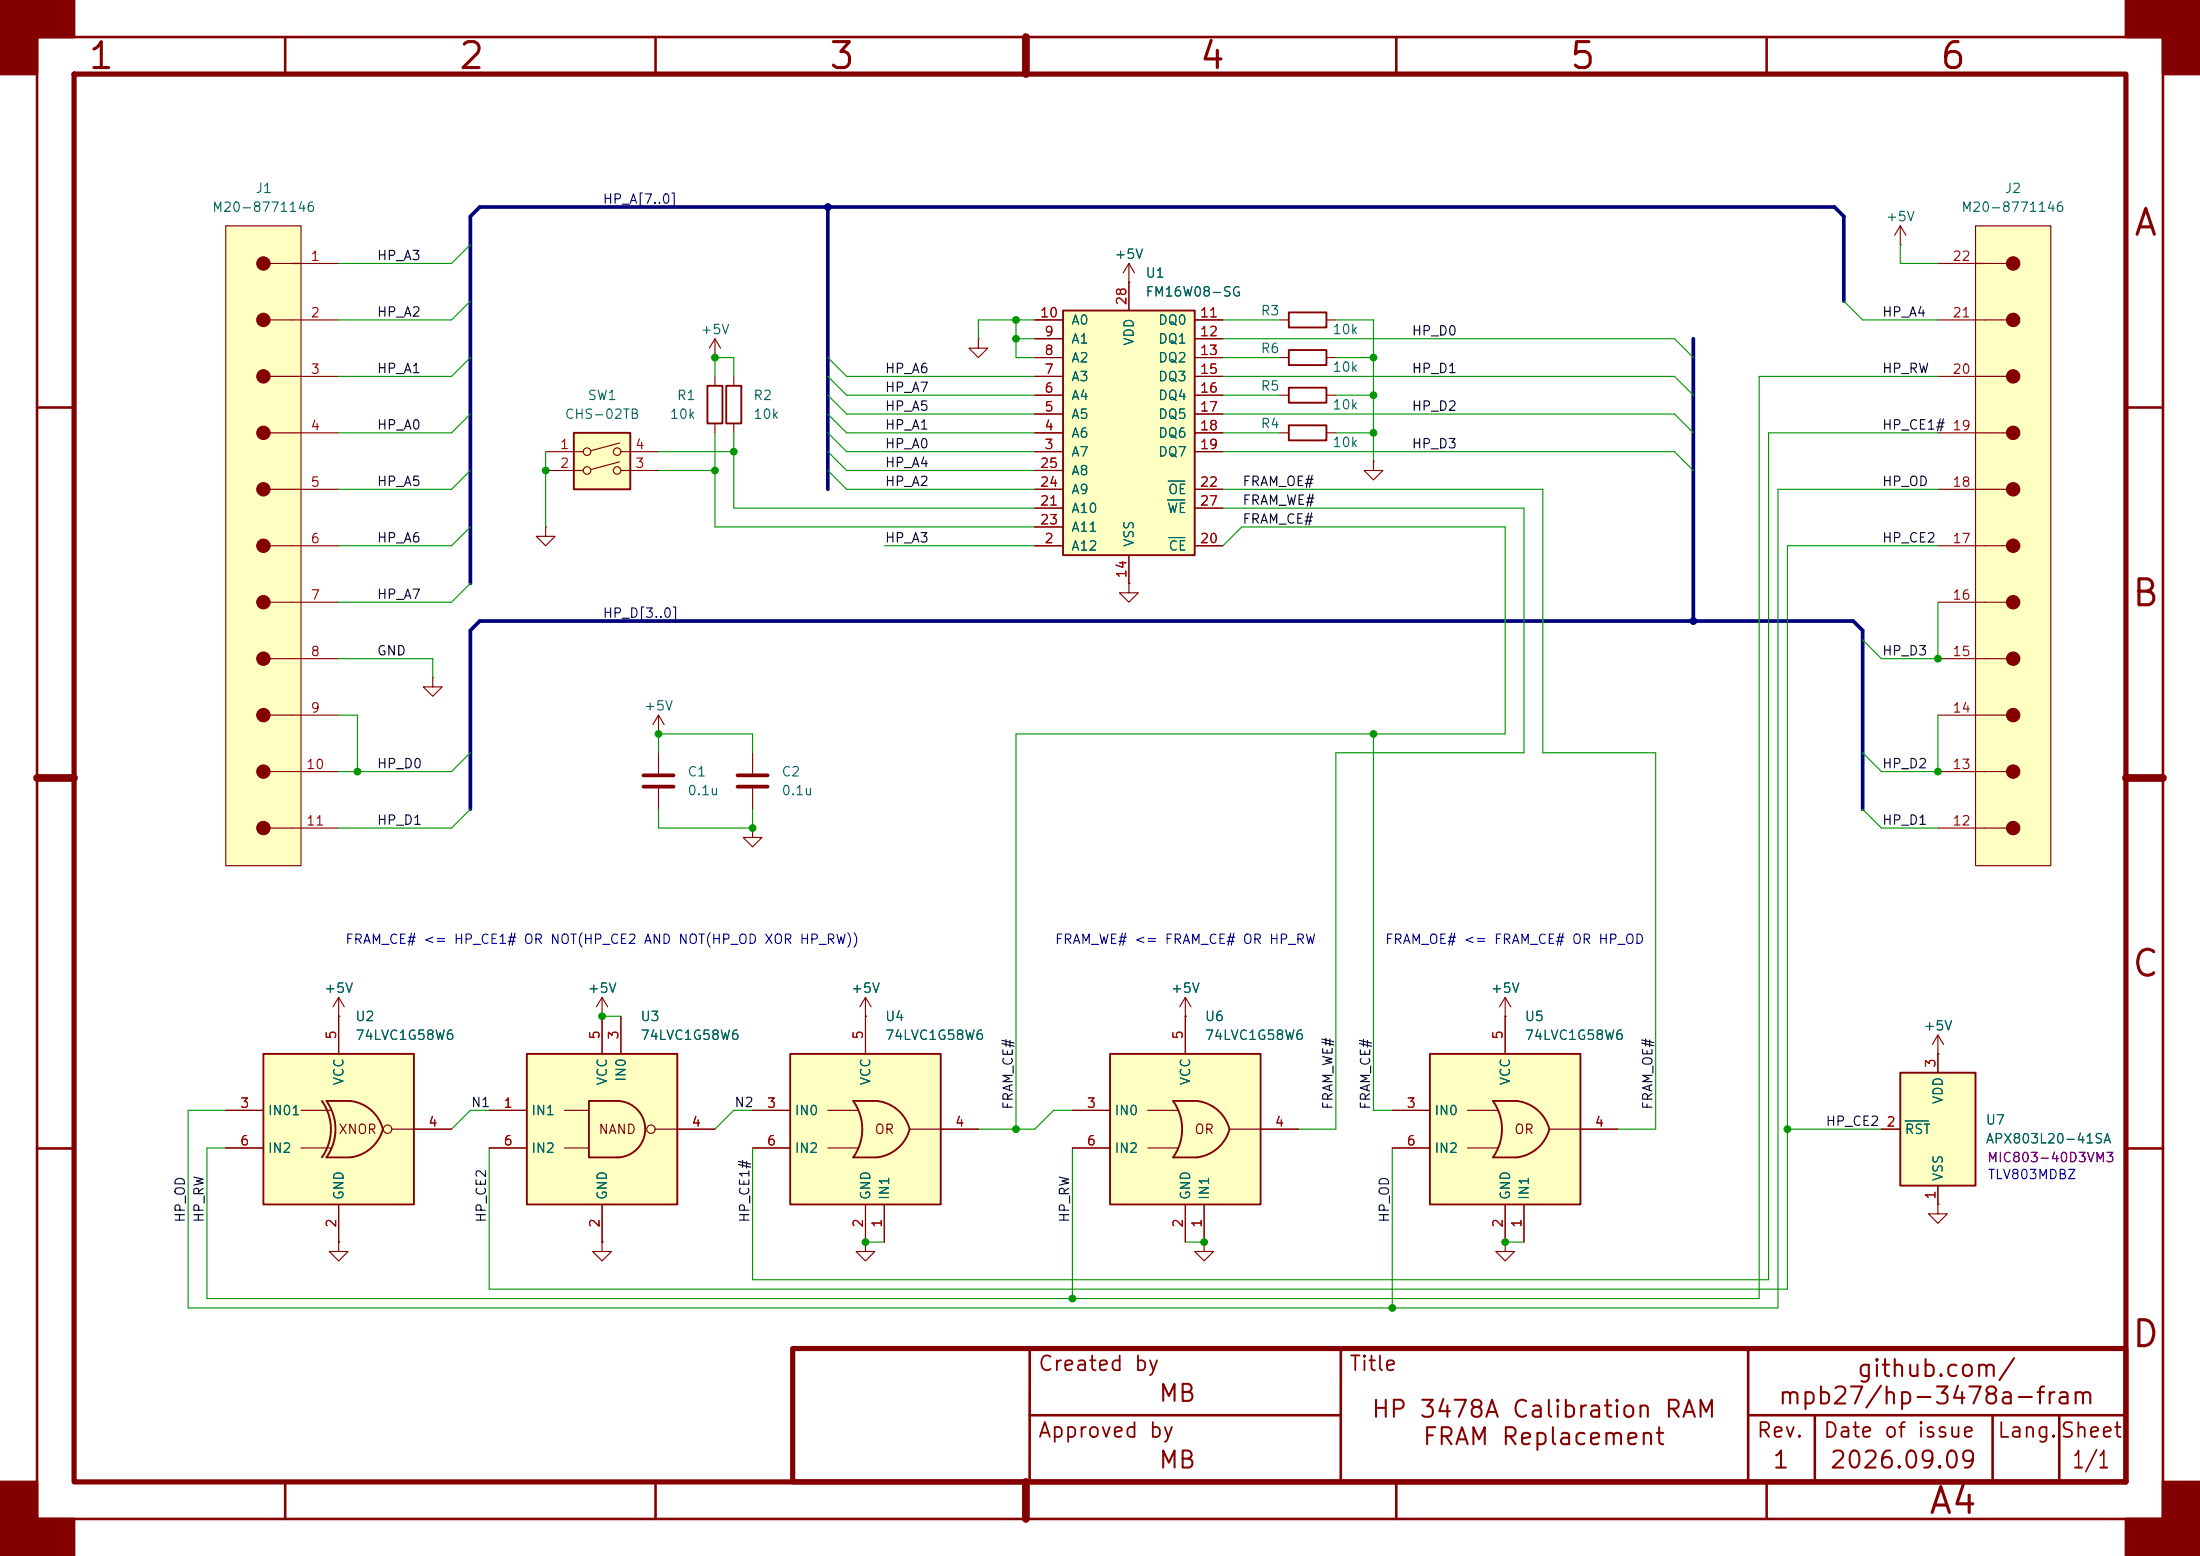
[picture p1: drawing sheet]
<svg xmlns="http://www.w3.org/2000/svg" width="297mm" height="210mm" viewBox="0 0 297 210" stroke-linecap="round" stroke-linejoin="round" font-family="sans-serif">
<g fill="none" stroke="#840000" stroke-width=".35">
<path d="M5 5h287v200h-287zM38.5 5v5M88.5 5v5M138.5 5v5M188.5 5v5M238.5 5v5M5 55h5M287 55h5M5 105h5M287 105h5M5 155h5M287 155h5"/>
<path d="M107 182h180M139 191h42M139 182v18M181 182v18M236 191h51M236 182v18M245 191v9M269 191v9M278 191v9M38.5 200v5M88.5 200v5M138.5 200v5"/>
<path d="M188.5 200v5M238.5 200v5"/>
</g>
<path d="M10 10h277v190h-277zM107 182h180v18h-180z" fill="none" stroke="#840000" stroke-width=".7"/>
<path d="M138.5 5v5M5 105h5M287 105h5M138.5 200v5" fill="none" stroke="#840000" stroke-width="1.1"/>
<g fill="#840000" stroke="#840000" stroke-width=".35">
<path d="M0 0h10v5h-5v5h-5z"/>
<path d="M0 200h5v5h5v5h-10z"/>
<path d="M287 0h10v10h-5v-5h-5z"/>
<path d="M292 200h5v10h-10v-5h5z"/>
</g>
<path d="M152.4 38.1h.1M152.4 35.6l-.8 1.2M152.4 35.6l.8 1.2M152.4 35.6v2.5" fill="none" stroke="#840000" stroke-width=".15"/>
<path d="M256.5 144.8h10.2v15.2h-10.2z" fill="#ffffc2"/>
<path d="M256.5 144.8h10.2v15.2h-10.2z" fill="none" stroke="#840000" stroke-width=".25"/>
<path d="M185.4 62.2v1.3h-1.3l1.3 1.3 1.3-1.3h-1.3M185.4 62.2h.1M88.9 101.6v2.8M88.9 106.4v2.8M254 152.4h2.5M261.6 142.2v2.6M261.6 162.6v1.2h-1.3l1.3 1.3 1.3-1.3h-1.3M261.6 162.6h.1M261.6 160v2.6" fill="none" stroke="#840000" stroke-width=".15"/>
<path d="M257.2 151.3h3.2" fill="none" stroke="#006464" stroke-width=".15"/>
<path d="M86.9 104.6h4M86.9 106.2h4" fill="none" stroke="#840000" stroke-width=".51"/>
<path d="M35.6 142.2h20.3v20.4h-20.3z" fill="#ffffc2"/>
<path d="M44.1 148.6h3.1M44.1 156.2h3.1" fill="none" stroke="#ffffc2" stroke-width=".14"/>
<g fill="#ffffc2" stroke="#ffffc2" stroke-width=".14">
<path d="M46.7 151l5 1.4a5.2 5.2 0 0 1-4.4 3.8z"/>
<path d="M47.3 148.6a5.1 5.1 0 0 1 4.4 3.8l-5 1.3z"/>
</g>
<path d="M44.1 148.6h3.1v7.6h-3.1a6.7 6.7 0 0 0 0-7.6z" fill="#ffffc2"/>
<path d="M35.6 142.2h20.3v20.4h-20.3zM43.5 148.6a6.6 6.6 0 0 1 0 7.6M47.2 148.6h-3.1a6.6 6.6 0 0 1 0 7.6h3.1M47.3 148.6a5.1 5.1 0 0 1 4.4 3.8 5.2 5.2 0 0 1-4.4 3.8" fill="none" stroke="#840000" stroke-width=".25"/>
<g fill="none" stroke="#840000" stroke-width=".15">
<path d="M45.7 137.2v5M30.5 149.9h5.1M30.5 154.9h5.1M40.6 149.9h4.1M40.6 154.9h4.1M52.8 152.4h8.2M45.7 162.6v5"/>
<circle cx="52.3" cy="152.4" r=".57"/>
</g>
<path d="M71.1 142.2h20.3v20.4h-20.3z" fill="#ffffc2"/>
<path d="M83.3 148.6a3.8 3.8 0 0 1 3.8 3.8 3.8 3.8 0 0 1-3.8 3.8z" fill="#ffffc2" stroke="#ffffc2" stroke-width=".14"/>
<path d="M79.5 148.6h3.8v7.6h-3.8z" fill="#ffffc2"/>
<path d="M174 47.2h5.1v2.1h-5.1zM174 42.2h5.1v2h-5.1zM174 52.3h5.1v2.1h-5.1zM71.1 142.2h20.3v20.4h-20.3zM79.5 148.6h3.8a3.8 3.8 0 0 1 3.8 3.8 3.8 3.8 0 0 1-3.8 3.8h-3.8z" fill="none" stroke="#840000" stroke-width=".25"/>
<g fill="none" stroke="#840000" stroke-width=".15">
<path d="M172.7 48.3h1.3M172.7 43.2h1.3M172.7 53.3h1.3M179.1 48.3h1.2M179.1 43.2h1.2M179.1 53.3h1.2M81.3 137.2v5M83.8 137.2v5M203.2 137.2h.1M203.2 134.6l-.8 1.3M203.2 134.6l.8 1.3M203.2 134.6v2.6"/>
<path d="M261.6 139.7l-.7 1.3M261.6 139.7l.8 1.3M261.6 139.7v2.5M66 149.9h5.1M66 154.9h5.1M76.2 149.9h3.3M76.2 154.9h3.3M88.4 152.4h8.1M261.6 142.2h.1M81.3 162.6v5M203.2 167.6v1.3h1.3l-1.3 1.3-1.3-1.3h1.3M203.2 167.6h.1"/>
<circle cx="87.9" cy="152.4" r=".57"/>
</g>
<path d="M193 142.2h20.4v20.4h-20.4z" fill="#ffffc2"/>
<path d="M201.5 148.6h3.2M201.5 156.2h3.2" fill="none" stroke="#ffffc2" stroke-width=".14"/>
<g fill="#ffffc2" stroke="#ffffc2" stroke-width=".14">
<path d="M204.1 151l5.1 1.4a5.2 5.2 0 0 1-4.5 3.8z"/>
<path d="M204.7 148.6a5.1 5.1 0 0 1 4.5 3.8l-5 1.3z"/>
</g>
<path d="M201.5 148.6h3.2v7.6h-3.2a6.7 6.7 0 0 0 0-7.6z" fill="#ffffc2"/>
<path d="M174 57.4h5.1v2h-5.1zM193 142.2h20.4v20.4h-20.4zM204.7 148.6h-3.2a6.6 6.6 0 0 1 0 7.6h3.2M204.7 148.6a5.1 5.1 0 0 1 4.5 3.8M209.2 152.4a5.2 5.2 0 0 1-4.5 3.8" fill="none" stroke="#840000" stroke-width=".25"/>
<path d="M172.7 58.4h1.3M179.1 58.4h1.2M203.2 137.2v5M188 149.9h5M188 154.9h5M198.1 149.9h4.1M198.1 154.9h4.1M209.3 152.4h9.1M203.2 162.6v5M205.7 162.6v5" fill="none" stroke="#840000" stroke-width=".15"/>
<path d="M143.5 41.9h17.8v33h-17.8z" fill="#ffffc2"/>
<path d="M143.5 41.9h17.8v33h-17.8z" fill="none" stroke="#840000" stroke-width=".25"/>
<g fill="none" stroke="#840000" stroke-width=".15">
<path d="M152.4 38.1v3.8M139.7 58.4h3.8M139.7 55.9h3.8M139.7 53.3h3.8M139.7 50.8h3.8M139.7 48.3h3.8M139.7 45.7h3.8M139.7 43.2h3.8M161.3 58.4h3.8M161.3 55.9h3.8M161.3 53.3h3.8M161.3 50.8h3.8"/>
<path d="M161.3 48.3h3.8M161.3 45.7h3.8M161.3 43.2h3.8M139.7 73.7h3.8M139.7 61h3.8M139.7 68.6h3.8M139.7 66h3.8M139.7 71.1h3.8M139.7 63.5h3.8M152.4 78.7v1.3h1.3l-1.3 1.3-1.3-1.3h1.3M152.4 78.7h.1M152.4 74.9v3.8"/>
<path d="M161.3 73.7h3.8M161.3 61h3.8M161.3 68.6h3.8M161.3 66h3.8M101.6 101.6v2.8M101.6 106.4v2.8M45.7 137.2h.1M45.7 134.6l-.7 1.3M45.7 134.6l.8 1.3M45.7 134.6v2.6M81.3 137.2h.1M81.3 134.6l-.8 1.3"/>
<path d="M81.3 134.6l.7 1.3M81.3 134.6v2.6M116.8 137.2h.1M116.8 134.6l-.7 1.3M116.8 134.6l.8 1.3M116.8 134.6v2.6M116.8 167.6v1.3h1.3l-1.3 1.3-1.2-1.3h1.2M116.8 167.6h.1"/>
</g>
<path d="M157.6 67.5h2.3M157.7 64.9h2.2M157.8 72.6h2.1" fill="none" stroke="#006464" stroke-width=".15"/>
<path d="M99.6 104.6h4M99.6 106.2h4" fill="none" stroke="#840000" stroke-width=".51"/>
<path d="M106.7 142.2h20.3v20.4h-20.3z" fill="#ffffc2"/>
<path d="M115.2 148.6h3.2M115.2 156.2h3.2" fill="none" stroke="#ffffc2" stroke-width=".14"/>
<g fill="#ffffc2" stroke="#ffffc2" stroke-width=".14">
<path d="M117.8 151l5 1.4a5.2 5.2 0 0 1-4.4 3.8z"/>
<path d="M118.4 148.6a5.1 5.1 0 0 1 4.4 3.8l-5 1.3z"/>
</g>
<path d="M115.2 148.6h3.2v7.6h-3.2a6.7 6.7 0 0 0 0-7.6z" fill="#ffffc2"/>
<path d="M106.7 142.2h20.3v20.4h-20.3zM118.4 148.6h-3.2a6.6 6.6 0 0 1 0 7.6h3.2M118.4 148.6a5.2 5.2 0 0 1 4.4 3.8 5.2 5.2 0 0 1-4.4 3.8" fill="none" stroke="#840000" stroke-width=".25"/>
<path d="M132.1 45.7v1.3h1.2l-1.2 1.3-1.3-1.3h1.3M132.1 45.7h.1M101.6 111.8v1.2h1.3l-1.3 1.3-1.3-1.3h1.3M101.6 111.8h.1M116.8 137.2v5M101.6 149.9h5.1M101.6 154.9h5.1M111.8 149.9h4M111.8 154.9h4M122.9 152.4h9.2M116.8 162.6v5M119.4 162.6v5" fill="none" stroke="#840000" stroke-width=".15"/>
<path d="M149.9 142.2h20.3v20.4h-20.3z" fill="#ffffc2"/>
<path d="M158.4 148.6h3.1M158.4 156.2h3.1" fill="none" stroke="#ffffc2" stroke-width=".14"/>
<g fill="#ffffc2" stroke="#ffffc2" stroke-width=".14">
<path d="M161 151l5 1.4a5.2 5.2 0 0 1-4.4 3.8z"/>
<path d="M161.6 148.6a5.1 5.1 0 0 1 4.4 3.8l-5 1.3z"/>
</g>
<path d="M158.4 148.6h3.1v7.6h-3.1a6.7 6.7 0 0 0 0-7.6z" fill="#ffffc2"/>
<path d="M95.5 52.1h2v5.1h-2zM149.9 142.2h20.3v20.4h-20.3zM161.5 148.6h-3.1a6.6 6.6 0 0 1 0 7.6h3.1M161.6 148.6a5.2 5.2 0 0 1 4.4 3.8 5.2 5.2 0 0 1-4.4 3.8" fill="none" stroke="#840000" stroke-width=".25"/>
<g fill="none" stroke="#840000" stroke-width=".15">
<path d="M256.5 33h.1M256.5 30.5l-.7 1.3M256.5 30.5l.8 1.3M256.5 30.5v2.5M96.5 50.8v1.3M96.5 57.2v1.2M73.7 71.1v1.3h1.2l-1.2 1.3-1.3-1.3h1.3M73.7 71.1h.1M58.4 91.4v1.3h1.3l-1.3 1.3-1.3-1.3h1.3M58.4 91.4h.1M160 137.2h.1M160 134.6v7.6"/>
<path d="M160 134.6l-.7 1.3M160 134.6l.8 1.3M144.8 149.9h5.1M144.8 154.9h5.1M154.9 149.9h4.1M154.9 154.9h4.1M166.1 152.4h9.2M160 162.6v5M162.6 167.6v1.3h1.2l-1.2 1.3-1.3-1.3h1.3M162.6 167.6h.1M162.6 162.6v5"/>
</g>
<path d="M77.5 58.4h7.6v7.6h-7.6z" fill="#ffffc2"/>
<g fill="none" stroke="#840000" stroke-width=".15">
<path d="M83.6 59.8l-3.8 1M73.7 61h5M73.7 63.5h5M83.6 62.3l-3.8 1.1M83.8 61h5.1M83.8 63.5h5.1"/>
<circle cx="79.2" cy="61" r=".51"/>
<circle cx="79.2" cy="63.5" r=".51"/>
<circle cx="83.3" cy="63.5" r=".51"/>
<circle cx="83.3" cy="61" r=".51"/>
</g>
<path d="M77.5 58.4h7.6v7.6h-7.6z" fill="none" stroke="#840000" stroke-width=".25"/>
<path d="M30.5 30.5h10.1v86.3h-10.1z" fill="#ffffc2"/>
<path d="M30.5 30.5h10.1v86.3h-10.1zM36.4 35.6h9.3M35.6 43.2h10.1M35.6 50.8h10.1M35.6 58.4h10.1M35.6 66h10.1M35.6 73.7h10.1M35.6 81.3h10.1M35.6 88.9h10.1M35.6 96.5h10.1M35.6 104.1h10.1M35.6 111.8h10.1" fill="none" stroke="#840000" stroke-width=".15"/>
<g fill="#840000" stroke="#840000" stroke-width=".15">
<circle cx="35.6" cy="35.6" r=".9"/>
<circle cx="35.6" cy="43.2" r=".9"/>
<circle cx="35.6" cy="50.8" r=".9"/>
<circle cx="35.6" cy="58.4" r=".9"/>
<circle cx="35.6" cy="66" r=".9"/>
<circle cx="35.6" cy="73.7" r=".9"/>
<circle cx="35.6" cy="81.3" r=".9"/>
<circle cx="35.6" cy="88.9" r=".9"/>
<circle cx="35.6" cy="96.5" r=".9"/>
<circle cx="35.6" cy="104.1" r=".9"/>
<circle cx="35.6" cy="111.8" r=".9"/>
</g>
<path d="M266.7 30.5h10.2v86.3h-10.2z" fill="#ffffc2"/>
<g fill="none" stroke="#840000" stroke-width=".15">
<path d="M152.4 38.1h.1M152.4 38.1v3.8M261.6 35.6h9.3M266.7 30.5h10.2v86.3h-10.2zM96.5 48.3h.1M96.5 45.7l-.7 1.3M96.5 45.7l.8 1.3M96.5 45.7v2.6M99.1 50.8v1.3M99.1 57.2v1.2M139.7 43.2h3.8M139.7 50.8h3.8"/>
<path d="M139.7 58.4h3.8M139.7 55.9h3.8M139.7 53.3h3.8M139.7 48.3h3.8M139.7 45.7h3.8M161.3 43.2h3.8M161.3 50.8h3.8M161.3 58.4h3.8M161.3 55.9h3.8M161.3 53.3h3.8M161.3 48.3h3.8M161.3 45.7h3.8"/>
<path d="M261.6 43.2h10.2M261.6 50.8h10.2M261.6 58.4h10.2M139.7 66h3.8M139.7 73.7h3.8M139.7 61h3.8M139.7 68.6h3.8M139.7 71.1h3.8M139.7 63.5h3.8M152.4 78.7h.1M152.4 74.9v3.8M161.3 66h3.8"/>
<path d="M161.3 73.7h3.8M161.3 61h3.8M161.3 68.6h3.8M261.6 66h10.2M261.6 73.7h10.2M88.9 99.1h.1M88.9 96.5l-.8 1.3M88.9 96.5l.8 1.3M88.9 96.5v2.6M261.6 81.3h10.2M261.6 88.9h10.2M261.6 96.5h10.2"/>
<path d="M261.6 104.1h10.2M261.6 111.8h10.2M45.7 137.2h.1M45.7 137.2v5M81.3 137.2h.1M81.3 137.2v5M83.8 137.2v5M116.8 137.2h.1M116.8 137.2v5M160 137.2h.1M160 137.2v5M203.2 137.2h.1"/>
<path d="M203.2 137.2v5M30.5 149.9h5.1M30.5 154.9h5.1M55.9 152.4h5.1M66 149.9h5.1M66 154.9h5.1M91.4 152.4h5.1M101.6 149.9h5.1M101.6 154.9h5.1M127 152.4h5.1M144.8 149.9h5.1M144.8 154.9h5.1"/>
<path d="M170.2 152.4h5.1M188 149.9h5M188 154.9h5M213.4 152.4h5M254 152.4h2.5M261.6 142.2h.1M261.6 142.2v2.6M45.7 167.6v1.3h1.3l-1.3 1.3-1.3-1.3h1.3M45.7 167.6h.1M45.7 162.6v5M81.3 167.6v1.3h1.2l-1.2 1.3-1.3-1.3h1.3M81.3 167.6h.1"/>
<path d="M81.3 162.6v5M116.8 167.6h.1M116.8 162.6v5M119.4 162.6v5M160 162.6v5M162.6 167.6h.1M162.6 162.6v5M203.2 167.6h.1M203.2 162.6v5M205.7 162.6v5M261.6 162.6h.1M261.6 160v2.6"/>
</g>
<g fill="#840000" stroke="#840000" stroke-width=".15">
<circle cx="271.8" cy="35.6" r=".9"/>
<circle cx="271.8" cy="43.2" r=".9"/>
<circle cx="271.8" cy="50.8" r=".9"/>
<circle cx="271.8" cy="58.4" r=".9"/>
<circle cx="271.8" cy="66" r=".9"/>
<circle cx="271.8" cy="73.7" r=".9"/>
<circle cx="271.8" cy="81.3" r=".9"/>
<circle cx="271.8" cy="88.9" r=".9"/>
<circle cx="271.8" cy="96.5" r=".9"/>
<circle cx="271.8" cy="104.1" r=".9"/>
<circle cx="271.8" cy="111.8" r=".9"/>
</g>
<path d="M98 52.1h2.1v5.1h-2.1z" fill="none" stroke="#840000" stroke-width=".25"/>
<path d="M111.8 27.9v38.1M228.6 45.7v38.1M248.9 40.6v-11.4l-1.3-1.3h-182.8l-1.3 1.3v49.5M63.5 109.2v-24.1l1.3-1.3h185.4l1.3 1.3v24.1" fill="none" stroke="#000084" stroke-width=".5"/>
<g fill="none" stroke="#009600" stroke-width=".15">
<path d="M63.5 33l-2.5 2.6h-15.3M256.5 33v2.6h5.1M63.5 55.9l-2.5 2.5h-15.3M63.5 40.6l-2.5 2.6h-15.3M63.5 48.3l-2.5 2.5h-15.3M96.5 58.4v12.7h43.2M96.5 50.8v-2.5h2.6v2.5M99.1 58.4v10.2h40.6M111.8 50.8l2.5 2.5h25.4M111.8 58.4l2.5 2.6h25.4M111.8 55.9l2.5 2.5h25.4M111.8 48.3l2.5 2.5h25.4"/>
<path d="M111.8 53.3l2.5 2.6h25.4M137.2 43.2v5.1h2.5M137.2 45.7h2.5M139.7 43.2h-7.6v2.5M165.1 53.3h7.6M165.1 58.4h7.6M165.1 48.3h7.6M165.1 43.2h7.6M165.1 50.8h61l2.5 2.5M165.1 45.7h61l2.5 2.6M165.1 55.9h61l2.5 2.5M180.3 53.3h5.1"/>
<path d="M180.3 58.4h5.1M180.3 48.3h5.1M180.3 43.2h5.1v19M248.9 40.6l2.6 2.6h10.1M261.6 50.8h-24.1v124.5h-209.6v-20.4h2.6M261.6 58.4h-22.8v114.3h-137.2v-17.8M63.5 78.7l-2.5 2.6h-15.3M63.5 71.1l-2.5 2.6h-15.3M63.5 63.5l-2.5 2.5h-15.3M73.7 61v10.1M88.9 61h10.2M88.9 63.5h7.6"/>
<path d="M111.8 63.5l2.5 2.5h25.4M111.8 61l2.5 2.5h25.4M119.4 73.7h20.3M165.1 73.7l2.5-2.6h35.6v28h-66v53.3M165.1 68.6h40.6v33h-25.4v50.8h-5M165.1 66h43.2v35.6h15.2v50.8h-5.1M165.1 61h61l2.5 2.5M261.6 73.7h-20.3v100.3h-175.3v-19.1M261.6 66h-21.6v110.5h-214.6v-26.6h5.1M45.7 88.9h12.7v2.5M45.7 96.5h2.6v7.6M185.4 99.1v50.8h2.6"/>
<path d="M261.6 81.3v7.6h-7.6l-2.5-2.5M261.6 96.5v7.6h-7.6l-2.5-2.5M63.5 101.6l-2.5 2.5h-15.3M63.5 109.2l-2.5 2.6h-15.3M88.9 109.2v2.6h12.7v-2.6M88.9 101.6v-2.5h12.7v2.5M251.5 109.2l2.5 2.6h7.6M81.3 137.2h2.5M66 149.9h-2.5l-2.5 2.5M101.6 149.9h-2.5l-2.6 2.5M144.8 149.9h-2.6l-2.5 2.5h-7.6M144.8 154.9v20.4"/>
<path d="M188 154.9v21.6M241.3 152.4h12.7M116.8 167.6h2.6M160 167.6h2.6M203.2 167.6h2.5"/>
</g>
<path d="M157.6 67.5h2.3M157.7 64.9h2.2M157.8 72.6h2.1M257.2 151.3h3.2" fill="none" stroke="#006464" stroke-width=".15"/>
<g fill="#009600" stroke="#009600" stroke-width=".14">
<circle cx="261.6" cy="104.1" r=".46"/>
<circle cx="261.6" cy="88.9" r=".46"/>
<circle cx="241.3" cy="152.4" r=".46"/>
<circle cx="137.2" cy="43.2" r=".46"/>
<circle cx="137.2" cy="45.7" r=".46"/>
<circle cx="162.6" cy="167.6" r=".46"/>
<circle cx="144.8" cy="175.3" r=".46"/>
<circle cx="185.4" cy="99.1" r=".46"/>
<circle cx="185.4" cy="58.4" r=".46"/>
<circle cx="188" cy="176.5" r=".46"/>
<circle cx="203.2" cy="167.6" r=".46"/>
<circle cx="137.2" cy="152.4" r=".46"/>
<circle cx="185.4" cy="53.3" r=".46"/>
<circle cx="185.4" cy="48.3" r=".46"/>
<circle cx="96.5" cy="48.3" r=".46"/>
<circle cx="96.5" cy="63.5" r=".46"/>
<circle cx="99.1" cy="61" r=".46"/>
<circle cx="73.7" cy="63.5" r=".46"/>
<circle cx="48.3" cy="104.1" r=".46"/>
<circle cx="81.3" cy="137.2" r=".46"/>
<circle cx="88.9" cy="99.1" r=".46"/>
<circle cx="101.6" cy="111.8" r=".46"/>
<circle cx="116.8" cy="167.6" r=".46"/>
</g>
<g fill="#000084" stroke="#000084" stroke-width=".14">
<circle cx="228.6" cy="83.8" r=".46"/>
<circle cx="111.8" cy="27.9" r=".46"/>
</g>
<g font-size="3.5" fill="#840000">
<text x="11.7" y="10.2">1</text>
<text x="61.7" y="10.2">2</text>
<text x="111.7" y="10.2">3</text>
<text x="161.7" y="10.2">4</text>
<text x="211.7" y="10.2">5</text>
<text x="261.7" y="10.2">6</text>
<text x="287.8" y="32.7">A</text>
<text x="287.6" y="82.7">B</text>
<text x="287.6" y="132.7">C</text>
<text x="287.6" y="182.7">D</text>
<text x="260.2" y="205.2">A4</text>
</g>
<g font-size="2.3" fill="#840000">
<text x="156.3" y="189.8">MB</text>
<text x="185" y="191.9">HP 3478A Calibration RAM</text>
<text x="239.9" y="190.1">mpb27/hp-3478a-fram</text>
<text x="250.5" y="186.4">github.com/</text>
<text x="191.9" y="195.6">FRAM Replacement</text>
<text x="156.3" y="198.8">MB</text>
<text x="239.1" y="198.8">1</text>
<text x="246.8" y="198.8">2026.09.09</text>
<text x="279.6" y="198.8">1/1</text>
</g>
<g font-size="2" fill="#840000">
<text x="140" y="185.5">Created by</text>
<text x="182" y="185.5">Title</text>
<text x="140" y="194.5">Approved by</text>
<text x="237" y="194.5">Rev.</text>
<text x="246" y="194.5">Date of issue</text>
<text x="269.5" y="194.5">Lang.Sheet</text>
</g>
<g font-size="1.3" fill="#006464">
<text x="28.5" y="28.9">M20-8771146</text>
<text x="34.4" y="26.4">J1</text>
<text x="264.7" y="28.9">M20-8771146</text>
<text x="270.6" y="26.4">J2</text>
<text x="150.4" y="35.3">+5V</text>
<text x="254.5" y="30.2">+5V</text>
<text x="154.6" y="40.3">FM16W08-SG</text>
<text x="154.6" y="37.8">U1</text>
<text x="94.5" y="45.4">+5V</text>
<text x="144.5" y="46.7">A1</text>
<text x="144.5" y="44.2">A0</text>
<text x="153.4" y="46.8" transform="rotate(-90 153.4 46.8)">VDD</text>
<text x="156.3" y="44.2">DQ0</text>
<text x="156.3" y="46.7">DQ1</text>
<text x="170.1" y="48">R6</text>
<text x="170.1" y="42.9">R3</text>
<text x="179.8" y="45.4">10k</text>
<text x="144.5" y="51.8">A3</text>
<text x="144.5" y="49.2">A2</text>
<text x="156.3" y="49.2">DQ2</text>
<text x="156.3" y="51.8">DQ3</text>
<text x="170.1" y="53">R5</text>
<text x="179.8" y="50.5">10k</text>
<text x="76.2" y="56.9">CHS-02TB</text>
<text x="79.2" y="54.3">SW1</text>
<text x="90.3" y="56.9">10k</text>
<text x="91.3" y="54.3">R1</text>
<text x="101.6" y="54.3">R2</text>
<text x="101.6" y="56.9">10k</text>
<text x="144.5" y="59.4">A6</text>
<text x="144.5" y="56.9">A5</text>
<text x="144.5" y="54.3">A4</text>
<text x="156.3" y="54.3">DQ4</text>
<text x="156.3" y="56.9">DQ5</text>
<text x="156.3" y="59.4">DQ6</text>
<text x="170.1" y="58.1">R4</text>
<text x="179.8" y="55.6">10k</text>
<text x="144.5" y="61.9">A7</text>
<text x="144.5" y="64.5">A8</text>
<text x="156.3" y="61.9">DQ7</text>
<text x="179.8" y="60.7">10k</text>
<text x="144.5" y="69.6">A10</text>
<text x="144.5" y="67">A9</text>
<text x="157.5" y="69.6">WE</text>
<text x="157.6" y="67">OE</text>
<text x="144.5" y="74.6">A12</text>
<text x="144.5" y="72.1">A11</text>
<text x="153.4" y="73.9" transform="rotate(-90 153.4 73.9)">VSS</text>
<text x="157.7" y="74.6">CE</text>
<text x="86.9" y="96.2">+5V</text>
<text x="92.7" y="105.1">C1</text>
<text x="92.7" y="107.7">0.1u</text>
<text x="105.4" y="105.1">C2</text>
<text x="105.4" y="107.7">0.1u</text>
<text x="43.7" y="134.3">+5V</text>
<text x="79.2" y="134.3">+5V</text>
<text x="114.8" y="134.3">+5V</text>
<text x="158" y="134.3">+5V</text>
<text x="201.2" y="134.3">+5V</text>
<text x="47.9" y="140.7">74LVC1G58W6</text>
<text x="47.9" y="138.1">U2</text>
<text x="86.4" y="140.7">74LVC1G58W6</text>
<text x="86.4" y="138.1">U3</text>
<text x="119.4" y="140.7">74LVC1G58W6</text>
<text x="119.4" y="138.1">U4</text>
<text x="162.6" y="140.7">74LVC1G58W6</text>
<text x="162.6" y="138.1">U6</text>
<text x="205.7" y="140.7">74LVC1G58W6</text>
<text x="205.7" y="138.1">U5</text>
<text x="259.6" y="139.4">+5V</text>
<text x="46.7" y="146.6" transform="rotate(-90 46.7 146.6)">VCC</text>
<text x="82.3" y="146.6" transform="rotate(-90 82.3 146.6)">VCC</text>
<text x="84.8" y="146.1" transform="rotate(-90 84.8 146.1)">IN0</text>
<text x="117.8" y="146.6" transform="rotate(-90 117.8 146.6)">VCC</text>
<text x="161" y="146.6" transform="rotate(-90 161 146.6)">VCC</text>
<text x="204.2" y="146.6" transform="rotate(-90 204.2 146.6)">VCC</text>
<text x="262.6" y="149.1" transform="rotate(-90 262.6 149.1)">VDD</text>
<text x="36.1" y="150.8">IN01</text>
<text x="36.1" y="155.9">IN2</text>
<text x="71.6" y="150.8">IN1</text>
<text x="71.6" y="155.9">IN2</text>
<text x="107.2" y="150.8">IN0</text>
<text x="107.2" y="155.9">IN2</text>
<text x="150.4" y="150.8">IN0</text>
<text x="150.4" y="155.9">IN2</text>
<text x="193.5" y="150.8">IN0</text>
<text x="193.5" y="155.9">IN2</text>
<text x="257" y="153.4">RST</text>
<text x="268" y="152.1">U7</text>
<text x="268" y="154.6">APX803L20-41SA</text>
<text x="262.6" y="159.5" transform="rotate(-90 262.6 159.5)">VSS</text>
<text x="46.7" y="162.1" transform="rotate(-90 46.7 162.1)">GND</text>
<text x="82.3" y="162.1" transform="rotate(-90 82.3 162.1)">GND</text>
<text x="117.8" y="162.1" transform="rotate(-90 117.8 162.1)">GND</text>
<text x="120.4" y="162.1" transform="rotate(-90 120.4 162.1)">IN1</text>
<text x="161" y="162.1" transform="rotate(-90 161 162.1)">GND</text>
<text x="163.5" y="162.1" transform="rotate(-90 163.5 162.1)">IN1</text>
<text x="204.2" y="162.1" transform="rotate(-90 204.2 162.1)">GND</text>
<text x="206.7" y="162.1" transform="rotate(-90 206.7 162.1)">IN1</text>
</g>
<g font-size="1.3" fill="#000084">
<text x="81.3" y="27.8">HP_A[7..0]</text>
<text x="81.3" y="83.7">HP_D[3..0]</text>
</g>
<g font-size="1.3" fill="#a90000">
<text x="41.8" y="35.5">1</text>
<text x="263.5" y="35.5">22</text>
<text x="152.4" y="41.3" transform="rotate(-90 152.4 41.3)">28</text>
<text x="41.8" y="43.2">2</text>
<text x="140.3" y="43.2">10</text>
<text x="140.9" y="45.7">9</text>
<text x="161.9" y="43.2">11</text>
<text x="161.9" y="45.7">12</text>
<text x="263.5" y="43.2">21</text>
<text x="41.8" y="50.8">3</text>
<text x="140.9" y="53.3">6</text>
<text x="140.9" y="50.8">7</text>
<text x="140.9" y="48.2">8</text>
<text x="161.9" y="48.2">13</text>
<text x="161.9" y="50.8">15</text>
<text x="161.9" y="53.3">16</text>
<text x="263.5" y="50.8">20</text>
<text x="41.8" y="58.4">4</text>
<text x="140.9" y="58.4">4</text>
<text x="140.9" y="55.9">5</text>
<text x="161.9" y="55.9">17</text>
<text x="161.9" y="58.4">18</text>
<text x="75.5" y="60.9">1</text>
<text x="75.5" y="63.5">2</text>
<text x="85.7" y="63.5">3</text>
<text x="85.7" y="60.9">4</text>
<text x="140.3" y="63.5">25</text>
<text x="140.9" y="60.9">3</text>
<text x="161.9" y="60.9">19</text>
<text x="41.8" y="66">5</text>
<text x="140.3" y="68.6">21</text>
<text x="140.3" y="71.1">23</text>
<text x="140.3" y="66">24</text>
<text x="161.9" y="66">22</text>
<text x="161.9" y="68.6">27</text>
<text x="263.5" y="66">18</text>
<text x="41.8" y="73.6">6</text>
<text x="140.9" y="73.6">2</text>
<text x="161.9" y="73.6">20</text>
<text x="263.5" y="73.6">17</text>
<text x="41.8" y="81.3">7</text>
<text x="152.4" y="78.1" transform="rotate(-90 152.4 78.1)">14</text>
<text x="263.5" y="81.3">16</text>
<text x="41.8" y="88.9">8</text>
<text x="263.5" y="88.9">15</text>
<text x="41.8" y="96.5">9</text>
<text x="263.5" y="96.5">14</text>
<text x="41.2" y="104.1">10</text>
<text x="263.5" y="104.1">13</text>
<text x="41.2" y="111.7">11</text>
<text x="263.5" y="111.7">12</text>
<text x="45.7" y="140.4" transform="rotate(-90 45.7 140.4)">5</text>
<text x="81.3" y="140.4" transform="rotate(-90 81.3 140.4)">5</text>
<text x="83.8" y="140.4" transform="rotate(-90 83.8 140.4)">3</text>
<text x="116.8" y="140.4" transform="rotate(-90 116.8 140.4)">5</text>
<text x="160" y="140.4" transform="rotate(-90 160 140.4)">5</text>
<text x="203.2" y="140.4" transform="rotate(-90 203.2 140.4)">5</text>
<text x="32.3" y="149.8">3</text>
<text x="67.9" y="149.8">1</text>
<text x="103.4" y="149.8">3</text>
<text x="146.6" y="149.8">3</text>
<text x="189.8" y="149.8">3</text>
<text x="261.6" y="144.2" transform="rotate(-90 261.6 144.2)">3</text>
<text x="32.3" y="154.9">6</text>
<text x="57.7" y="152.4">4</text>
<text x="67.9" y="154.9">6</text>
<text x="93.3" y="152.4">4</text>
<text x="103.4" y="154.9">6</text>
<text x="128.8" y="152.4">4</text>
<text x="146.6" y="154.9">6</text>
<text x="172" y="152.4">4</text>
<text x="189.8" y="154.9">6</text>
<text x="215.2" y="152.4">4</text>
<text x="254.6" y="152.4">2</text>
<text x="261.6" y="162" transform="rotate(-90 261.6 162)">1</text>
<text x="45.7" y="165.8" transform="rotate(-90 45.7 165.8)">2</text>
<text x="81.3" y="165.8" transform="rotate(-90 81.3 165.8)">2</text>
<text x="116.8" y="165.8" transform="rotate(-90 116.8 165.8)">2</text>
<text x="119.4" y="165.8" transform="rotate(-90 119.4 165.8)">1</text>
<text x="160" y="165.8" transform="rotate(-90 160 165.8)">2</text>
<text x="162.5" y="165.8" transform="rotate(-90 162.5 165.8)">1</text>
<text x="203.2" y="165.8" transform="rotate(-90 203.2 165.8)">2</text>
<text x="205.7" y="165.8" transform="rotate(-90 205.7 165.8)">1</text>
</g>
<g font-size="1.3" fill="#0f0f0f">
<text x="50.8" y="35.4">HP_A3</text>
<text x="50.8" y="43.1">HP_A2</text>
<text x="190.5" y="45.6">HP_D0</text>
<text x="254" y="43.1">HP_A4</text>
<text x="50.8" y="50.7">HP_A1</text>
<text x="119.4" y="50.7">HP_A6</text>
<text x="119.4" y="53.2">HP_A7</text>
<text x="190.5" y="50.7">HP_D1</text>
<text x="254" y="50.7">HP_RW</text>
<text x="50.8" y="58.3">HP_A0</text>
<text x="119.4" y="58.3">HP_A1</text>
<text x="119.4" y="55.8">HP_A5</text>
<text x="190.5" y="55.8">HP_D2</text>
<text x="254" y="58.3">HP_CE1# 19</text>
<text x="50.8" y="65.9">HP_A5</text>
<text x="119.4" y="65.9">HP_A2</text>
<text x="119.4" y="60.8">HP_A0</text>
<text x="119.4" y="63.4">HP_A4</text>
<text x="167.6" y="65.9">FRAM_OE#</text>
<text x="190.5" y="60.8">HP_D3</text>
<text x="254" y="65.9">HP_OD</text>
<text x="167.6" y="71">FRAM_CE#</text>
<text x="167.6" y="68.5">FRAM_WE#</text>
<text x="50.8" y="73.5">HP_A6</text>
<text x="119.4" y="73.5">HP_A3</text>
<text x="254" y="73.5">HP_CE2</text>
<text x="50.8" y="81.2">HP_A7</text>
<text x="50.8" y="88.8">GND</text>
<text x="254" y="88.8">HP_D3</text>
<text x="50.8" y="104">HP_D0</text>
<text x="254" y="104">HP_D2</text>
<text x="50.8" y="111.6">HP_D1</text>
<text x="254" y="111.6">HP_D1</text>
<text x="63.5" y="149.7">N1</text>
<text x="99.1" y="149.7">N2</text>
<text x="137" y="149.9" transform="rotate(-90 137 149.9)">FRAM_CE#</text>
<text x="180.2" y="149.9" transform="rotate(-90 180.2 149.9)">FRAM_WE#</text>
<text x="185.3" y="149.9" transform="rotate(-90 185.3 149.9)">FRAM_CE#</text>
<text x="223.4" y="149.9" transform="rotate(-90 223.4 149.9)">FRAM_OE#</text>
<text x="246.4" y="152.3">HP_CE2</text>
<text x="25.3" y="165.1" transform="rotate(-90 25.3 165.1)">HP_OD</text>
<text x="27.8" y="165.1" transform="rotate(-90 27.8 165.1)">HP_RW</text>
<text x="65.9" y="165.1" transform="rotate(-90 65.9 165.1)">HP_CE2</text>
<text x="101.5" y="165.1" transform="rotate(-90 101.5 165.1)">HP_CE1#</text>
<text x="144.7" y="165.1" transform="rotate(-90 144.7 165.1)">HP_RW</text>
<text x="187.8" y="165.1" transform="rotate(-90 187.8 165.1)">HP_OD</text>
</g>
<g font-size="1.3" fill="#0000c2">
<text x="46.5" y="127.7">FRAM_CE# &lt;= HP_CE1# OR NOT(HP_CE2 AND NOT(HP_OD XOR HP_RW))</text>
<text x="142.3" y="127.7">FRAM_WE# &lt;= FRAM_CE# OR HP_RW</text>
<text x="186.9" y="127.7">FRAM_OE# &lt;= FRAM_CE# OR HP_OD</text>
<text x="268.3" y="159.5">TLV803MDBZ</text>
</g>
<g font-size="1.3" fill="#840000">
<text x="45.6" y="153.4">XNOR</text>
<text x="80.7" y="153.4">NAND</text>
<text x="118" y="153.4">OR</text>
<text x="161.2" y="153.4">OR</text>
<text x="204.3" y="153.4">OR</text>
</g>
<text font-size="1.3" fill="#840084" x="268.2" y="157.2">MIC803-40D3VM3</text>
</svg>
